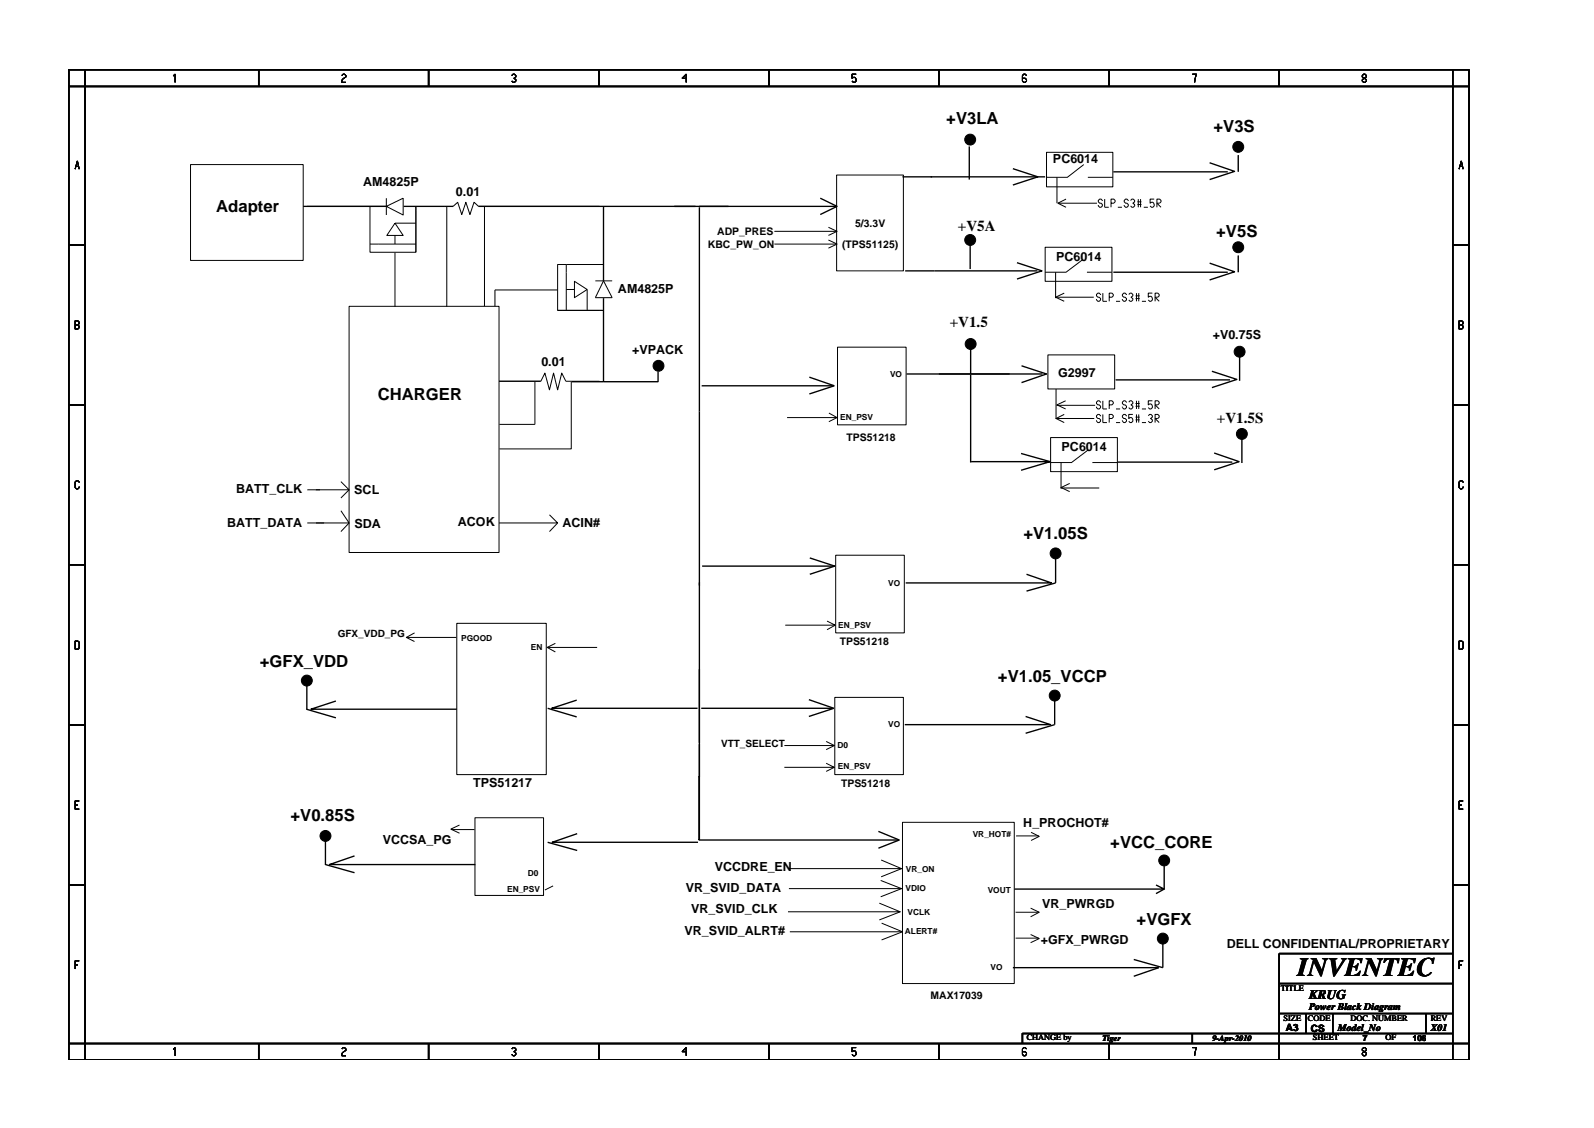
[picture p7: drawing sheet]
<svg xmlns="http://www.w3.org/2000/svg" width="297mm" height="210mm" viewBox="0 0 297 210" stroke-linecap="round" stroke-linejoin="round" font-family="sans-serif">
<g fill="none" stroke="#000" stroke-width=".25">
<path d="M12.8 13h261v184.6h-261zM12.8 16.1h261M15.9 13v184.6M48.2 13v3.1M79.9 13v3.1M111.6 13v3.1M143.3 13v3.1M174.9 13v3.1M206.7 13v3.1M238.4 13v3.1M270.7 13v184.6M56.5 38.5h15.6"/>
<path d="M75.2 38.5h9.2M89.2 38.5h66.8M112.5 38.6v13.8M130.3 38.6v118h37.3M152.9 36.9l3.1 1.6-3.1 1.5M168.2 33h26.6M180.6 27.3v6.2M188.8 31.4l4.6 1.6-4.6 1.5M207.5 32h21.3M225.4 30.3l4.7 1.6-4.7 1.6M230.7 28.9v3.1M12.8 45.7h3.1"/>
<path d="M112.5 55.6v15.5h10.1v-1.8M168.7 50.5h24.6M180.8 45.5v4.7M189.5 49l4.7 1.5-4.7 1.5M207.5 50.7h21.3M225.4 49.1l4.7 1.6-4.7 1.5M230.7 47.6v3.1M270.7 45.7h3.1M12.8 75.5h3.1M93 71.1h7.8M106.5 71.1h5.9M130.8 71.9h24.3"/>
<path d="M150.8 70.3l4.7 1.6-4.7 1.5M168.9 69.7h25.4M180.9 65.1v4.6M180.9 69.9v16.3M190.4 68.2l4.6 1.5-4.6 1.6M207.9 70.8h21.3M225.8 69.2l4.7 1.5-4.7 1.5M231 66.3v4.7M270.7 75.5h3.1M181 86h14.7l-5.4 1.7M190.3 84.5l5.4 1.5M208.3 86.1h21.3"/>
<path d="M226.3 84.4l4.6 1.6-4.6 1.6M231.4 81.6v4.7M12.8 105.3h3.1M130.8 105.5h24.4M150.9 104l4.7 1.5-4.7 1.5M191.3 107l4.6 1.7h-27.1M196.7 104v4.7l-5.4 1.5M270.7 105.3h3.1M12.8 135.2h3.1M57.1 132.2l5.5 1.6M57.2 127.6v4.7M62.6 130.7l-4.7 1.5h27.2"/>
<path d="M102.1 132l5.4 1.6M107.5 130.5l-4.7 1.5h27.2M130.7 132h24.4M150.7 130.4l4.7 1.6-4.7 1.5M191.1 133.5l4.7 1.6h-27.2M196.5 130.4v4.7l-5.4 1.6M270.7 135.2h3.1M60.6 156.6v4.6M66.1 159.5l-4.7 1.6h27.2M102.1 157l5.5 1.5M107.6 155.4l-4.7 1.6h27.2M130.2 144.6l.1 12-.1-.2"/>
<path d="M163.7 155l3.9 1.6M167.6 156.6l-3.9 1.5M12.8 165h3.1M60.6 161.1l5.5 1.6M215.4 165l1.5 .7h-27.9M216.7 175.7v4.7l-5.4-1.6M216.9 165.7l-1.5 .9M216.9 161.1v4.7M270.7 165h3.1M270.7 177.7h-32.3v19.9M12.8 194.5h261M48.2 194.5v3.1"/>
<path d="M79.9 194.5v3.1M111.6 194.5v3.1M143.3 194.5v3.1M174.9 194.5v3.1M188.8 180.4h27.1l-4.6 1.6M206.7 194.5v3.1M222.2 192.6v1.9M238.4 183.3h32.3M238.4 188.9h32.3M243.4 188.9v3.7M248.4 188.9v3.7M265.7 188.9v3.7"/>
<path d="M270.7 192.6h-80.2v1.9"/>
</g>
<g fill="none" stroke="#000" stroke-width=".19">
<path d="M32.6 13.8v1.6v-1.6l-.3 .4zM64 13.8l-.3 .3 .3-.3h.2l.3 .3v.2l-.7 .5-.1 .6h.8h-.8l.1-.6 .7-.5v-.2l-.3-.3zM95.6 13.8l-.2 .3 .2-.3h.3l.2 .3v.2l-.3 .3 .3 .2v.3l-.2 .3h-.3l-.2-.3 .2 .3h.3l.2-.3v-.3l-.3-.2 .3-.3v-.2l-.2-.3zM127.9 13.8v1.6v-1.6l-.8 .8h.8h-.8zM158.8 13.8h.7h-.7v.8l.2-.2a.5 .5 0 0 1 .5 .7l-.2 .3h-.3l-.2-.3 .2 .3h.3l.2-.3a.5 .5 0 0 0-.5-.7l-.2 .2zM190.8 13.8h.2l.3 .3-.3-.3h-.2l-.3 .3v1l.3 .3h.2l.3-.3v-.3l-.3-.2h-.5h.5l.3 .2v.3l-.3 .3h-.2l-.3-.3v-1zM222.2 13.8h.8l-.4 1.6 .4-1.6zM254.1 13.8l-.2 .3v.2l.7 .5v.3l-.2 .3h-.3l-.2-.3v-.3l.7-.5v-.2l-.2-.3zM14 31.5l.4-1.5 .4 1.5M14.1 31h.6M35.5 30.7h21v17.8h-21zM57.3 38.5h14.8"/>
<path d="M68.9 38.5v7M72 38.5l3.1-1.6v3.2zM72 36.9v3.2M77.5 39.2v7.8h-8.6v-1.5M77.5 38.5v8.5M83.3 38.6v18.6M84.4 38.5l.9-.8 .7 2.3 .8-2.3 .8 2.3 .7-2.3 .9 .8h22.5M90.3 38.5v18.6M155.9 32.6h12.4v17.9h-12.4zM195 28.4h12.4v6.4h-12.4zM197 33v4.9M197.2 37.9h7.2"/>
<path d="M198.7 37.1l-1.6 .8 1.6 .7M202 30.7l-3.1 2.3h-3.9M202.7 33h4.7M205.4 37.5l-.2-.4h-.3l-.2 .3v.2l.2 .3h.3l.2 .2v.3l-.2 .2h-.3l-.2-.4M205.9 37.1v1.5h.7M207 37.9h.5l.3-.3v-.2l-.3-.3h-.5v1.5M208.3 38.6h.8M210.3 37.5l-.3-.4h-.3l-.2 .3v.2l.2 .3h.3l.3 .2v.3l-.3 .2h-.3l-.2-.4M210.7 37.4l.2-.3h.3l.2 .3v.2l-.3 .3 .3 .2v.3l-.2 .2h-.3l-.2-.2M211.9 38.1h.8M211.9 37.6h.8M212.1 37.1v1.5"/>
<path d="M212.5 37.1v1.5M213.1 38.6h.8M215.1 37.1h-.8v.8l.3-.2a.5 .5 0 0 1 .5 .7l-.3 .2h-.2l-.3-.2M215.6 38.6v-1.5h.5l.3 .3v.2l-.3 .3h-.5l.8 .7M271.9 31.5l.4-1.5 .4 1.5M272 31h.6M14 59.8h.5l.3 .3v.2l-.3 .3 .3 .2v.3l-.3 .2h-.5zM14 59.8h.5l.3 .3v.2l-.3 .3h-.5h.5l.3 .2v.3l-.3 .2h-.5zM65.1 57.1h27.9v45.9h-27.9zM68.9 45.5h8.6M73.6 41.6l1.5 2.3h-3zM73.6 43.9v1.6"/>
<path d="M73.6 47.1v10.1M73.6 41.6h3.9M103.9 54h-11.7v3.1M103.9 57.9h8.6M105.5 49.3h-1.6v8.6h7.8M105.5 54h1.5M105.5 49.3v8.6M105.5 49.3h7M107 52.4l2.4 1.6-2.4 1.5zM109.4 54v3.9M110.9 52.4h3.2M112.5 52.4l1.6 3.1h-3.2z"/>
<path d="M144.3 43.1h11.7M144.3 45.5h11.7M154.4 42.4l1.6 .7-1.6 .8M154.4 44.7l1.6 .8-1.6 .8M194.8 46.1h12.4v6.3h-12.4zM196.6 55.4h7.2M196.7 50.7v4.9M198.3 54.6l-1.6 .8 1.6 .8M201.8 48.4l-3.1 2.3h-3.9M202.6 50.7h4.6M205.1 55l-.3-.4h-.2l-.3 .3v.2l.3 .3h.2l.3 .3v.2l-.3 .3h-.2l-.3-.5M205.5 54.6v1.6h.8"/>
<path d="M206.7 55.4h.5l.3-.3v-.2l-.3-.3h-.5v1.6M208 56.2h.7M209.9 55l-.2-.4h-.3l-.2 .3v.2l.7 .6v.2l-.2 .3h-.3l-.2-.5M210.3 54.9l.3-.3h.2l.3 .3v.2l-.3 .3 .3 .3v.2l-.3 .3h-.2l-.3-.3M211.6 55.7h.8M211.6 55.1h.8M211.8 54.6v1.6M212.2 54.6v1.6M212.8 56.2h.8M214.7 54.6h-.7v.8l.2-.2a.5 .5 0 0 1 .5 .7l-.2 .3h-.3l-.2-.3M215.3 56.2v-1.6h.5l.2 .3v.2l-.2 .3h-.5l.7 .8M271.9 59.8h.5l.3 .3v.2l-.3 .3 .3 .2v.3l-.3 .2h-.5z"/>
<path d="M271.9 59.8h.5l.3 .3v.2l-.3 .3h-.5h.5l.3 .2v.3l-.3 .2h-.5zM99.7 71.1v8h-6.6M100.8 71.1l.7-1.6 .9 3.2 .8-3.2 .7 3.2 .8-3.2 .7 1.6h6.3M106.5 71.1v12.6h-13.4M154.5 77l1.5 .8h-9.3M156 77.8l-1.5 .8M156.1 64.7h12.8v14.5h-12.8zM195.3 66.2h12.4v6.3h-12.4zM196.7 78h7.2M196.8 72.5v5.5M196.9 75.6h7.2M198.3 77.2l-1.5 .8 1.5 .8"/>
<path d="M198.6 74.7l-1.6 .8 1.6 .7M205.1 75l-.3-.3h-.2l-.3 .3v.2l.3 .3h.2l.3 .2v.3l-.3 .2h-.2l-.3-.4M205.1 77.6l-.3-.4h-.2l-.3 .3v.3l.3 .2h.2l.3 .3v.2l-.3 .3h-.2l-.3-.5M205.5 74.7v1.5h.8M205.5 77.2v1.6h.8M206.7 75.5h.5l.3-.3v-.2l-.3-.3h-.5v1.5M206.7 78h.5l.3-.2v-.3l-.3-.3h-.5v1.6M208 76.2h.7M208 78.8h.7M209.9 75l-.2-.3h-.3l-.2 .3v.2l.7 .5v.3l-.2 .2h-.3l-.2-.4M209.9 77.6l-.2-.4h-.3l-.2 .3v.3l.2 .2h.3l.2 .3v.2l-.2 .3h-.3l-.2-.5M210.3 75l.3-.3h.2l.3 .3v.2l-.3 .3 .3 .2v.3l-.3 .2h-.2l-.3-.2"/>
<path d="M211.1 77.2h-.8v.8l.3-.2a.5 .5 0 0 1 .5 .7l-.3 .3h-.2l-.3-.3M211.6 75.7h.8M211.6 75.2h.8M211.6 78.3h.8M211.6 77.8h.8M211.8 74.7v1.5M211.8 77.2v1.6M212.2 74.7v1.5M212.2 77.2v1.6M212.8 76.2h.8M212.8 78.8h.8M214 77.5l.2-.3h.3l.2 .3v.3l-.3 .2 .3 .3v.2l-.2 .3h-.3l-.2-.3"/>
<path d="M214.7 74.7h-.7v.8l.2-.2a.5 .5 0 0 1 .5 .7l-.2 .2h-.3l-.2-.2M215.3 76.2v-1.5h.5l.2 .3v.2l-.2 .3h-.5l.7 .7M215.3 78.8v-1.6h.5l.2 .3v.3l-.2 .2h-.5l.7 .8M14 89.9l.3-.3h.2l.3 .3-.3-.3h-.2l-.3 .3v1l.3 .2h.2l.3-.4-.3 .4h-.2l-.3-.2zM57.3 97.5h3.1M57.3 91.3h2.3M63.5 89.8l1.6 1.5h-6.2M63.5 95.2l1.6 2.3h-5.5M65.1 91.3l-1.6 1.5M65.1 97.5l-1.6 1.6M102.4 96l1.5 1.5h-10.9M103.9 97.5l-1.5 1.6"/>
<path d="M195.8 81.6h12.4v6.3h-12.4zM197.6 91h7.2M197.7 86.2v4.8M199.3 90.1l-1.6 .8 1.6 .7M202.8 83.8l-3.1 2.4h-3.9M203.6 86.2h4.6M271.9 89.9l.2-.3h.3l.3 .3-.3-.3h-.3l-.2 .3v1l.2 .2h.3l.3-.4-.3 .4h-.3l-.2-.2zM14 119.5l.7 .1v1.3l-.7 .1zM75.7 118.8h9.3M77.2 118l-1.5 .8 1.5 .8M85.1 116.2h16.7v28.2h-16.7zM103.5 119.9l-1.5 .8 1.5 .8"/>
<path d="M154.1 115.8l1.5 .7h-9.3M155.6 116.5l-1.5 .9M155.7 103.5h12.8v14.5h-12.8zM271.9 119.5l.7 .1v1.3l-.7 .1zM102 120.7h9.3M146.2 139h9.3M154 138.2l1.5 .8-1.5 .7M155.6 130h12.7v14.4h-12.7zM14 149.3v1.5h.8h-.8v-1.5h.8zM14 150.1h.5M84.1 154.6h4.3M85.6 153.8l-1.6 .7 1.6 .8"/>
<path d="M88.5 152.4h12.8v14.5h-12.8zM154 142.3l1.5 .7h-9.3M155.5 143l-1.5 .8M168.2 153.3h20.8v30h-20.8zM189.3 155.8h4.3M192.1 155.1l1.6 .8-1.6 .8M271.9 150.1h.5M272.7 149.3h-.8v1.5h.8M14 179.1v1.5v-1.5h.8zM14 179.9h.5M103.1 165.1l-1.6 .8M147 165.6h21"/>
<path d="M147.2 173.7h21M163.9 168.3l3.9 1.7h-21M164.1 164.1l3.9 1.5-3.9 1.6M164.2 160.3l3.8 1.6h-20.9M164.3 172.1l3.9 1.6-3.9 1.5M167.8 170l-3.9 1.5M168 161.9l-3.8 1.5M189.3 170h4.3M189.3 174.9h4.3M192.1 169.3l1.6 .7-1.6 .9M192.1 174.2l1.6 .7-1.6 .8M271.9 179.9h.5"/>
<path d="M272.7 179.1h-.8v1.5M32.6 195.3v1.5v-1.5l-.3 .3zM64 195.3l-.3 .2 .3-.2h.2l.3 .2v.3l-.7 .5-.1 .5h.8h-.8l.1-.5 .7-.5v-.3l-.3-.2zM95.6 195.3l-.2 .2 .2-.2h.3l.2 .2v.3l-.3 .2 .3 .3v.2l-.2 .3h-.3l-.2-.3 .2 .3h.3l.2-.3v-.2l-.3-.3 .3-.2v-.3l-.2-.2zM127.9 195.3v1.5v-1.5l-.8 .7h.8h-.8zM158.8 195.3h.7h-.7v.7l.2-.1a.5 .5 0 0 1 .5 .6l-.2 .3h-.3l-.2-.3 .2 .3h.3l.2-.3a.5 .5 0 0 0-.5-.6l-.2 .1zM190.8 195.3h.2l.3 .2-.3-.2h-.2l-.3 .2v1l.3 .3h.2l.3-.3v-.2l-.3-.3h-.5h.5l.3 .3v.2l-.3 .3h-.2l-.3-.3v-1zM222.2 195.3h.8l-.4 1.5 .4-1.5zM254.1 195.3l-.2 .2v.3l.7 .5v.2l-.2 .3h-.3l-.2-.3v-.2l.7-.5v-.3l-.2-.2z"/>
<circle cx="180.8" cy="26" r="1.02"/>
<circle cx="230.7" cy="27.4" r="1.02"/>
<circle cx="180.8" cy="44.7" r="1.02"/>
<circle cx="230.7" cy="46.1" r="1.02"/>
<circle cx="122.7" cy="68.2" r="1.02"/>
<circle cx="180.9" cy="64.1" r="1.02"/>
<circle cx="231" cy="65.6" r="1.02"/>
<circle cx="231.4" cy="80.9" r="1.02"/>
<circle cx="196.7" cy="103.2" r="1.02"/>
<circle cx="57.2" cy="126.9" r="1.02"/>
<circle cx="196.5" cy="129.7" r="1.02"/>
<circle cx="60.6" cy="155.8" r="1.02"/>
<circle cx="216.7" cy="174.9" r="1.02"/>
<circle cx="216.9" cy="160.4" r="1.02"/>
</g>
<g fill="#000">
<circle cx="180.8" cy="26" r="1.02"/>
<circle cx="230.7" cy="27.4" r="1.02"/>
<circle cx="180.8" cy="44.7" r="1.02"/>
<circle cx="230.7" cy="46.1" r="1.02"/>
<circle cx="122.7" cy="68.2" r="1.02"/>
<circle cx="180.9" cy="64.1" r="1.02"/>
<circle cx="231" cy="65.6" r="1.02"/>
<circle cx="231.4" cy="80.9" r="1.02"/>
<circle cx="196.7" cy="103.2" r="1.02"/>
<circle cx="57.2" cy="126.9" r="1.02"/>
<circle cx="196.5" cy="129.7" r="1.02"/>
<circle cx="60.6" cy="155.8" r="1.02"/>
<circle cx="216.7" cy="174.9" r="1.02"/>
<circle cx="216.9" cy="160.4" r="1.02"/>
</g>
<text font-size="5" x="241.8" y="181.9">INVENTEC</text>
<g font-size="3.1">
<text x="176.3" y="23.1">+V3LA</text>
<text x="226.1" y="24.6">+V3S</text>
<text x="40.3" y="39.4">Adapter</text>
<text x="226.6" y="44.3">+V5S</text>
<text x="70.4" y="74.6">CHARGER</text>
<text x="190.7" y="100.6">+V1.05S</text>
<text x="48.4" y="124.3">+GFX_VDD</text>
<text x="186" y="127.1">+V1.05_VCCP</text>
<text x="54.1" y="153">+V0.85S</text>
<text x="206.9" y="158">+VCC_CORE</text>
<text x="211.8" y="172.4">+VGFX</text>
</g>
<g font-size="2.8">
<text x="178.5" y="43.1">+V5A</text>
<text x="177" y="61">+V1.5</text>
<text x="226.8" y="78.9">+V1.5S</text>
</g>
<text font-size="2.5" x="244" y="186.3">KRUG</text>
<g font-size="2.3">
<text x="67.7" y="34.7">AM4825P</text>
<text x="196.2" y="30.4">PC6014</text>
<text x="85" y="36.5">0.01</text>
<text x="196.8" y="48.6">PC6014</text>
<text x="115.2" y="54.6">AM4825P</text>
<text x="117.8" y="65.9">+VPACK</text>
<text x="226" y="63.3">+V0.75S</text>
<text x="100.9" y="68.3">0.01</text>
<text x="197.2" y="70.3">G2997</text>
<text x="197.8" y="84.1">PC6014</text>
<text x="44" y="92">BATT_CLK</text>
<text x="66" y="92.1">SCL</text>
<text x="42.3" y="98.2">BATT_DATA</text>
<text x="66.1" y="98.3">SDA</text>
<text x="85.3" y="98">ACOK</text>
<text x="104.8" y="98.2">ACIN#</text>
<text x="88.2" y="146.8">TPS51217</text>
<text x="190.7" y="154.2">H_PROCHOT#</text>
<text x="71.3" y="157.3">VCCSA_PG</text>
<text x="127.8" y="166.2">VR_SVID_DATA</text>
<text x="133.2" y="162.4">VCCDRE_EN</text>
<text x="128.8" y="170.2">VR_SVID_CLK</text>
<text x="194.2" y="169.3">VR_PWRGD</text>
<text x="127.5" y="174.4">VR_SVID_ALRT#</text>
<text x="193.9" y="176">+GFX_PWRGD</text>
<text x="228.6" y="176.6">DELL CONFIDENTIAL/PROPRIETARY</text>
</g>
<g font-size="1.9">
<text x="131.9" y="46.2">KBC_PW_ON</text>
<text x="133.6" y="43.8">ADP_PRES</text>
<text x="156.9" y="46.2">(TPS51125)</text>
<text x="159.4" y="42.3">5/3.3V</text>
<text x="157.7" y="82.2">TPS51218</text>
<text x="62.9" y="118.8">GFX_VDD_PG</text>
<text x="156.5" y="120.3">TPS51218</text>
<text x="134.4" y="139.3">VTT_SELECT</text>
<text x="156.7" y="146.7">TPS51218</text>
<text x="173.4" y="186.2">MAX17039</text>
<text x="244" y="188.2">Power Black Diagram</text>
<text x="239.6" y="192.2">A3</text>
<text x="244.3" y="192.3">CS</text>
<text x="249.3" y="192.2">Model_No</text>
<text x="266.6" y="192.2">X01</text>
</g>
<g font-size="1.6">
<text x="165.9" y="70.2">VO</text>
<text x="156.6" y="78.2">EN_PSV</text>
<text x="165.5" y="109.2">VO</text>
<text x="86" y="119.5">PGOOD</text>
<text x="156.2" y="117">EN_PSV</text>
<text x="98.9" y="121.2">EN</text>
<text x="165.5" y="135.6">VO</text>
<text x="156.1" y="139.4">D0</text>
<text x="156.1" y="143.4">EN_PSV</text>
<text x="181.3" y="156">VR_HOT#</text>
<text x="94.5" y="166.2">EN_PSV</text>
<text x="98.3" y="163.3">D0</text>
<text x="168.7" y="166.1">VDIO</text>
<text x="168.8" y="162.6">VR_ON</text>
<text x="184.1" y="166.5">VOUT</text>
<text x="169.1" y="170.5">VCLK</text>
<text x="168.6" y="174.2">ALERT#</text>
<text x="184.6" y="180.8">VO</text>
<text x="238.7" y="184.8">TITLE</text>
<text x="239.2" y="190.4">SIZE</text>
<text x="243.7" y="190.4">CODE</text>
<text x="251.7" y="190.4">DOC. NUMBER</text>
<text x="266.6" y="190.4">REV</text>
<text x="191.3" y="193.8">CHANGE by</text>
<text x="205.4" y="194.1">Tiger</text>
<text x="225.9" y="194.1">9-Apr-2010</text>
<text x="244.7" y="193.8">SHEET</text>
<text x="253.9" y="194.1">7</text>
<text x="258.2" y="193.8">OF</text>
<text x="263.3" y="194.1">106</text>
</g>
</svg>
